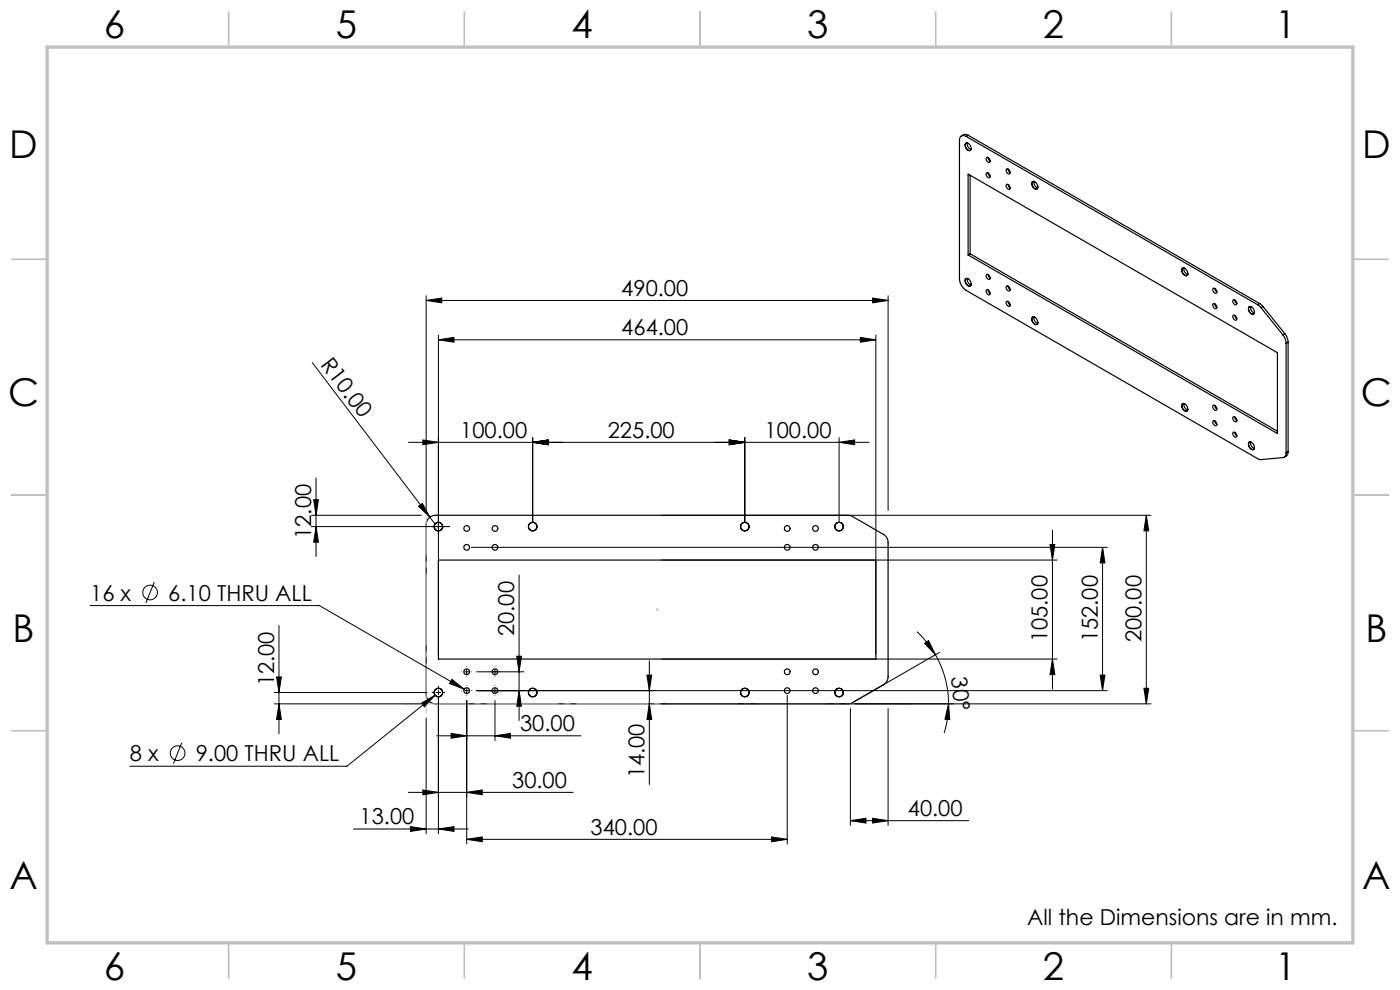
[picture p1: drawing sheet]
<svg xmlns="http://www.w3.org/2000/svg" width="297mm" height="210mm" viewBox="0 0 297 210" stroke-linecap="round" stroke-linejoin="round" font-family="sans-serif">
<g fill="none" stroke="#000" stroke-width=".25">
<path d="M204.8 30.4a.97 .97 0 0 1 1 .5 .97 .97 0 0 1 0 1 1.11 1.11 0 0 1-1-1.5zM205 28.9a.86 .86 0 0 0-1-.1 .86 .86 0 0 0-.5 .9v29.4a3.1 3.1 0 0 0 1.5 2.5l61.9 35.7 .6 .2 4.6-.4a.87 .87 0 0 0 .7-1M205 28.9l61.8 35.7M205.2 30.3a1.27 1.27 0 0 0 .8 1.4M205.4 28.7l-.3-.1a1.1 1.1 0 0 0-1.1 .2M205.4 36.9l65.6 37.9v17.2l-65.6-37.9zM205.4 28.7l-.4 .2M205.4 28.7l61.8 35.7M205.4 30.4a.49 .49 0 0 0-.7 .2 .49 .49 0 0 0 .2 .6l.6 .7 .4-.1 .1-.3M205.8 37.2v16.6M209.3 36.7a.64 .64 0 0 1 .6 .3 .64 .64 0 0 1-.1 .7 .76 .76 0 0 1-.5-1zM209.3 33.4a.64 .64 0 0 1 .6 .3 .64 .64 0 0 1-.1 .8 .76 .76 0 0 1-.5-1.1z"/>
<path d="M209.6 33.4l.5 .8M209.6 36.7l.5 .7M213.5 35.9a.64 .64 0 0 1 .7 .3 .64 .64 0 0 1-.1 .7 .76 .76 0 0 1-.6-1zM213.5 39.1a.64 .64 0 0 1 .7 .4 .64 .64 0 0 1-.1 .7 .76 .76 0 0 1-.6-1.1zM213.9 35.9l.4 .7M213.9 39.1l.4 .8M219 38.6a.97 .97 0 0 1 1 .4 .97 .97 0 0 1-.1 1.1 1.11 1.11 0 0 1-.9-1.5zM219.3 38.5a1.27 1.27 0 0 0 .8 1.4M219.5 38.6a.49 .49 0 0 0-.6 .1 .49 .49 0 0 0 .1 .7l.4 .6 .4 .1 .3-.1 .1-.3M204.8 59.2a.97 .97 0 0 1 1 .4 .97 .97 0 0 1 0 1.1 1.11 1.11 0 0 1-1-1.5zM205.2 59.1a1.27 1.27 0 0 0 .8 1.3M205.4 59.1a.49 .49 0 0 0-.7 .2 .49 .49 0 0 0 .2 .7l.6 .7 .4-.1 .1-.4"/>
<path d="M205.8 53.8l-.4 .3M205.8 53.8l65.2 37.7M209.3 58.2a.64 .64 0 0 1 .6 .4 .64 .64 0 0 1-.1 .7 .76 .76 0 0 1-.5-1.1zM209.6 58.2l.5 .8M250.8 57a.97 .97 0 0 1 1 .4 .97 .97 0 0 1 0 1.1 1.11 1.11 0 0 1-1-1.5zM251.2 56.9a1.27 1.27 0 0 0 .8 1.3M251.3 56.9a.49 .49 0 0 0-.6 .2 .49 .49 0 0 0 .1 .7l.3 .4 .5 .3 .3-.1 .1-.4M209.3 61.5a.64 .64 0 0 1 .6 .3 .64 .64 0 0 1-.1 .8 .76 .76 0 0 1-.5-1.1zM209.6 61.5l.5 .8M213.5 60.7a.64 .64 0 0 1 .7 .3 .64 .64 0 0 1-.1 .7 .76 .76 0 0 1-.6-1zM213.5 63.9a.64 .64 0 0 1 .7 .4 .64 .64 0 0 1-.1 .7 .76 .76 0 0 1-.6-1.1zM213.9 60.7l.4 .7"/>
<path d="M213.9 63.9l.4 .8M219 67.3a.97 .97 0 0 1 1 .5 .97 .97 0 0 1-.1 1 1.11 1.11 0 0 1-.9-1.5zM219.3 67.2a1.27 1.27 0 0 0 .8 1.4M219.5 67.3a.49 .49 0 0 0-.6 .2 .49 .49 0 0 0 .1 .6l.4 .6 .4 .2 .3-.2 .1-.3M257.4 64.4a.64 .64 0 0 1 .6 .4 .64 .64 0 0 1-.1 .7 .76 .76 0 0 1-.5-1.1zM257.4 61.2a.64 .64 0 0 1 .6 .3 .64 .64 0 0 1-.1 .7 .76 .76 0 0 1-.5-1zM257.7 61.2l.4 .7M257.7 64.4l.4 .8M261.6 66.9a.64 .64 0 0 1 .7 .3 .64 .64 0 0 1-.1 .7 .76 .76 0 0 1-.6-1zM261.6 63.6a.64 .64 0 0 1 .7 .4 .64 .64 0 0 1-.1 .7 .76 .76 0 0 1-.6-1.1zM261.9 63.6l.5 .8M261.9 66.9l.5 .7"/>
<path d="M264.9 65.1a.97 .97 0 0 1 1 .5 .97 .97 0 0 1 0 1 1.11 1.11 0 0 1-1-1.5zM265.3 65a1.27 1.27 0 0 0 .8 1.4M265.5 65.1a.49 .49 0 0 0-.7 .2 .49 .49 0 0 0 .2 .6l.2 .4 .6 .4 .2-.2 .1-.3M266.8 64.6l.7 .7M267.2 64.4l.7 .6M267.2 64.4l-.4 .2M267.5 65.3l4.6 5.7M267.9 65l-.4 .3M267.9 65l4.7 5.8M272.1 71l.6 .9 .1 .9M272.6 70.8l.5 .9 .2 .9M272.6 70.8l-.5 .2"/>
<path d="M272.8 72.8v23.3M273.3 72.6l-.5 .2M273.3 72.6v23.2M250.8 85.7a.97 .97 0 0 1 1 .4 .97 .97 0 0 1 0 1.1 1.11 1.11 0 0 1-1-1.5zM251.2 85.6a1.27 1.27 0 0 0 .8 1.4M251.3 85.7a.49 .49 0 0 0-.6 .1 .49 .49 0 0 0 .1 .7l.3 .4 .5 .3 .3-.1 .1-.3M257.4 89.2a.64 .64 0 0 1 .6 .4 .64 .64 0 0 1-.1 .7 .76 .76 0 0 1-.5-1.1zM257.4 86a.64 .64 0 0 1 .6 .3 .64 .64 0 0 1-.1 .7 .76 .76 0 0 1-.5-1zM257.7 86l.4 .7M257.7 89.3l.4 .7M261.6 91.7a.64 .64 0 0 1 .7 .3 .64 .64 0 0 1-.1 .8 .76 .76 0 0 1-.6-1.1zM261.6 88.4a.64 .64 0 0 1 .7 .4 .64 .64 0 0 1-.1 .7 .76 .76 0 0 1-.6-1.1z"/>
<path d="M261.9 88.4l.5 .8M261.9 91.7l.5 .8M264.9 93.9a.97 .97 0 0 1 1 .4 .97 .97 0 0 1 0 1.1 1.11 1.11 0 0 1-1-1.5zM265.3 93.8a1.27 1.27 0 0 0 .8 1.3M265.5 93.8a.49 .49 0 0 0-.7 .2 .49 .49 0 0 0 .2 .7l.2 .4 .6 .3 .2-.1 .1-.4M273.3 95.8l-.2 .7-.7 .5M273.3 95.8l-.5 .3M91 109.9l.6-.4 .8-.2h87.6l.9 .3 6.5 3.7a2 2 0 0 1 1 1.8v28.4a2 2 0 0 1-1 1.8l-6.5 3.7-.9 .3h-87.6a2 2 0 0 1-2-2v-36l.2-.8zM93 118.8h92.8v21h-92.8z"/>
<circle cx="93" cy="111.7" r=".91"/>
<circle cx="99" cy="116.1" r=".61"/>
<circle cx="99" cy="112.1" r=".61"/>
<circle cx="105" cy="112.1" r=".61"/>
<circle cx="105" cy="116.1" r=".61"/>
<circle cx="113" cy="111.7" r=".91"/>
<circle cx="158" cy="111.7" r=".91"/>
<circle cx="167" cy="116.1" r=".61"/>
<circle cx="167" cy="112.1" r=".61"/>
<circle cx="173" cy="116.1" r=".61"/>
<circle cx="173" cy="112.1" r=".61"/>
<circle cx="178" cy="111.7" r=".91"/>
<circle cx="93" cy="146.9" r=".9"/>
<circle cx="99" cy="146.5" r=".61"/>
<circle cx="99" cy="142.5" r=".61"/>
<circle cx="105" cy="146.5" r=".61"/>
<circle cx="105" cy="142.5" r=".61"/>
<circle cx="113" cy="146.9" r=".9"/>
<circle cx="158" cy="146.9" r=".9"/>
<circle cx="167" cy="146.5" r=".61"/>
<circle cx="167" cy="142.5" r=".61"/>
<circle cx="173" cy="142.5" r=".61"/>
<circle cx="173" cy="146.5" r=".61"/>
<circle cx="178" cy="146.9" r=".91"/>
</g>
<g fill="none" stroke="#000" stroke-width=".21">
<path d="M66.3 76.9l26.1 34.4M90.4 63.7l3.3-.5v1zM90.4 62.7v45.6M90.4 63.7h98M93 72.1l3.3-.5v1zM93 71.1v67.7M93 72.1h92.8M182.5 71.6l3.3 .5-3.3 .5zM185.1 63.2l3.3 .5-3.3 .5zM185.8 71.1v67.7M188.4 62.7v45.6M86.7 93.8h97.7"/>
<path d="M89.7 93.3l3.3 .5-3.3 .5zM113 93.8l3.3-.5v1zM113 92.8v17.9M154.7 93.3l3.3 .5-3.3 .5zM158 92.8v17.9M178 93.8l3.3-.5v1zM178 92.8v17.9M66 111.7h29.4M66 109.3h23.4M66.5 106h1.1l-.6 3.3zM67 111.7l.6 3.3h-1.1zM67 101.4v16.7"/>
<path d="M88.8 107.4l.8-.6 1.6 2.9zM100 116.1h134.9M140.4 118.8h83.9M140.4 109.3h103.8M222.8 115.5h1l-.5 3.3zM223.3 112.5v33.7M233.9 116.1l.5 3.3h-1zM233.9 116.1v30.4M243.2 109.3l.5 3.3h-1zM243.2 109.3v40M19.1 128.5h48.7l30.7 17.7M32.7 123.5l-1.7 4.4"/>
<path d="M59.2 132.7v23M109.6 139.2h1l-.5 3.3zM110.1 122v30.9M140.4 139.8h83.9M194.5 134a20.8 20.8 0 0 1 3.9 4.9M196.1 136.5l.9-.6 1.4 3zM198.4 138.9a20.8 20.8 0 0 1 2.8 10.4M199.3 138.4l-18 10.4M223.3 139.8l.5 3.3h-1zM38.6 157.5l-1.8 4.5M58.2 146.9h32.4M58.2 149.3h31.2"/>
<path d="M58.7 143.6h1l-.5 3.3zM59.2 149.3l.5 3.3h-1zM89.4 149.1l2.9-1.6-2.3 2.4zM90.4 152.3v24.6M92.3 147.5l-18.7 15h-46M92.5 146.9h1M92.7 156.1h30.6M93 146.4v1M93 147.9v29M95.7 155.6l3.3 .5-3.3 .5zM95.9 144.1l2.6 2.1-3.1-1.2zM99 148.6v30.4"/>
<path d="M101.1 146.5h133.8M101.1 142.5h10M105 156.1l3.3-.5v1zM105 146v1M105 148.6v8.5M110.1 146.5l.5 3.3h-1zM137.2 143.2h1.1l-.6 3.3zM137.7 149.3l.6 3.3h-1.1zM137.7 140.2v26.2M140.4 149.3h103.8M167 147.5v31.5M180.4 150.3v24.8"/>
<path d="M188.4 150.3v24.8M201.2 149.3l.3 3.3h-1zM201.2 149.3a20.8 20.8 0 0 1-.9 6.2M233.4 143.2h1l-.5 3.3zM242.7 146h1l-.5 3.3zM75 175.9h24.4M86.7 168.1h34.9M87.1 175.3l3.3 .6-3.3 .5zM89.7 167.6l3.3 .5-3.3 .5zM93 175.9l3.3-.6v1.1zM99 168.1l3.3-.5v1zM99 178l3.3-.5v1.1z"/>
<path d="M99 178h68M163.7 177.5l3.3 .5-3.3 .6zM180.4 174.1l3.3-.5v1zM180.4 174.1h25.1M185.1 173.6l3.3 .5-3.3 .5z"/>
<circle cx="31.8" cy="125.7" r="1.56"/>
<circle cx="37.7" cy="159.8" r="1.56"/>
</g>
<g fill="none" stroke="#000" stroke-width=".21" stroke-dasharray="15.2 1.3 1.3 1.3" stroke-linecap="butt">
<path d="M92 111.7h-.4M93 110.7v-.4M93 112.7v.4M94 111.7h.4M92 146.9h-.4M93 145.9v-.4M93 147.9v.4M94 146.9h.4M98 146.5h-.1M98 142.5h-.1M99 146.5v-.5M99 146.5h-.5"/>
<path d="M99 146.5v.5M99 146.5h.5M99 145.5v-.1M99 147.5v.1M99 142.5v-.5M99 142.5h-.5M99 142.5v.5M99 142.5h.5M99 141.5v-.1M99 143.5v.1M100 142.5h.1M104 146.5h-.1"/>
<path d="M104 142.5h-.1M105 145.5v-.1M105 147.5v.1M105 142.5v-.5M105 142.5h-.5M105 142.5v.5M105 142.5h.5M105 141.5v-.1M105 143.5v.1M106 146.5h.4M106 142.5h.1"/>
</g>
<path d="M100 146.5h4.2" fill="none" stroke="#000" stroke-width=".21" stroke-dasharray="15.2 1.3 1.3 1.3" stroke-dashoffset="15.1" stroke-linecap="butt"/>
<path d="M90.4 151.3v-44" fill="none" stroke="#c0c0c0" stroke-width=".21" stroke-dasharray="15.2 1.3 1.3 1.3" stroke-dashoffset="4.7" stroke-linecap="butt"/>
<path d="M193.3 149.3h-107.8" fill="none" stroke="#c0c0c0" stroke-width=".21" stroke-dasharray="15.2 1.3 1.3 1.3" stroke-dashoffset="1.3" stroke-linecap="butt"/>
<path d="M139.4 129.6v-.6M139.7 129.3h-.6" fill="none" stroke="#c0c0c0" stroke-width=".21" stroke-dasharray="15.2 1.3 1.3 1.3" stroke-linecap="butt"/>
<g fill="none" stroke="#c0c0c0" stroke-width=".35">
<path d="M48.5 2.5v7.5M98.5 2.5v7.5M148.5 2.5v7.5M198.5 2.5v7.5M248.5 2.5v7.5M2.5 55h7.5M287 55h7.5M2.5 105h7.5M287 105h7.5M2.5 155h7.5M287 155h7.5M48.5 200v7.5"/>
<path d="M98.5 200v7.5M148.5 200v7.5M198.5 200v7.5M248.5 200v7.5"/>
</g>
<path d="M10 10h277v190h-277z" fill="none" stroke="#c0c0c0" stroke-width=".7"/>
<g fill="#000">
<path d="M88.8 107.4l.8-.6 1.6 2.9z"/>
<path d="M90.4 63.7l3.3-.5v1zM185.1 63.2l3.3 .5-3.3 .5zM89.4 149.1l.6 .8 2.3-2.4zM95.9 144.1l-.5 .9 3.1 1.2zM89.7 167.6l3.3 .5-3.3 .5zM99 168.1l3.3-.5v1zM180.4 174.1l3.3-.5v1zM185.1 173.6l3.3 .5-3.3 .5zM89.7 93.3l3.3 .5-3.3 .5zM113 93.8l3.3-.5v1zM113 93.8l3.3-.5v1zM154.7 93.3l3.3 .5-3.3 .5zM154.7 93.3l3.3 .5-3.3 .5zM178 93.8l3.3-.5v1z"/>
<path d="M182.5 71.6l3.3 .5-3.3 .5zM93 72.1l3.3-.5v1z"/>
<path d="M243.2 109.3l.5 3.3h-1zM242.7 146h1l-.5 3.3zM58.7 143.6h1l-.5 3.3zM59.2 149.3l.5 3.3h-1zM137.2 143.2h1.1l-.6 3.3zM137.7 149.3l.6 3.3h-1.1z"/>
<path d="M196.1 136.5l2.3 2.4-1.4-3zM201.2 149.3l-.7 3.3h1z"/>
<path d="M223.3 139.8l.5 3.3h-1zM222.8 115.5h1l-.5 3.3zM67 111.7l.6 3.3h-1.1zM66.5 106h1.1l-.6 3.3zM110.1 146.5l.5 3.3h-1zM109.6 139.2h1l-.5 3.3zM233.4 143.2h1l-.5 3.3zM233.9 116.1l.5 3.3h-1z"/>
<path d="M95.7 155.6l3.3 .5-3.3 .5zM105 156.1l3.3-.5v1zM99 178l3.3-.5v1.1zM163.7 177.5l3.3 .5-3.3 .6z"/>
<path d="M93 175.9l3.3-.6v1.1zM87.1 175.3l3.3 .6-3.3 .5z"/>
</g>
<g font-size="8.1">
<text x="22" y="8">6</text>
<text x="71.2" y="8">5</text>
<text x="121.2" y="8">4</text>
<text x="171.2" y="8">3</text>
<text x="221.2" y="8">2</text>
<text x="270.5" y="8">1</text>
<text x="2" y="33.6">D</text>
<text x="289" y="33.6">D</text>
<text x="1.7" y="86.1">C</text>
<text x="288.7" y="86.1">C</text>
<text x="2.7" y="136.1">B</text>
<text x="289.7" y="136.1">B</text>
<text x="2" y="188.6">A</text>
<text x="289" y="188.6">A</text>
<text x="22" y="208">6</text>
<text x="71.2" y="208">5</text>
<text x="121.2" y="208">4</text>
<text x="171.2" y="208">3</text>
<text x="221.2" y="208">2</text>
<text x="270.5" y="208">1</text>
</g>
<g font-size="4.7">
<text x="131.8" y="62.7">490.00</text>
<text x="131.8" y="71.1">464.00</text>
<text x="67.8" y="77.3" transform="rotate(53 67.8 77.3)">R10.00</text>
<text x="97.6" y="92.8">100.00</text>
<text x="128.9" y="92.8">225.00</text>
<text x="162.2" y="92.8">100.00</text>
<text x="66" y="114.3" transform="rotate(-90 66 114.3)">12.00</text>
<text x="19.1" y="127.4">16 x</text>
<text x="35.7" y="127.4">6.10 THRU ALL</text>
<text x="109.1" y="134.9" transform="rotate(-90 109.1 134.9)">20.00</text>
<text x="222.3" y="136.2" transform="rotate(-90 222.3 136.2)">105.00</text>
<text x="232.9" y="136.2" transform="rotate(-90 232.9 136.2)">152.00</text>
<text x="242.2" y="136.2" transform="rotate(-90 242.2 136.2)">200.00</text>
<text x="201.8" y="143.7" transform="rotate(84 201.8 143.7)">30°</text>
<text x="58.2" y="145.6" transform="rotate(-90 58.2 145.6)">12.00</text>
<text x="110.3" y="155.1">30.00</text>
<text x="27.6" y="161.5">8 x</text>
<text x="41.5" y="161.5">9.00 THRU ALL</text>
<text x="108.7" y="167.1">30.00</text>
<text x="136.7" y="165.1" transform="rotate(-90 136.7 165.1)">14.00</text>
<text x="192.6" y="173.1">40.00</text>
<text x="76.3" y="174.8">13.00</text>
<text x="125.3" y="177">340.00</text>
<text x="217.9" y="196.2">All the Dimensions are in mm.</text>
</g>
</svg>
